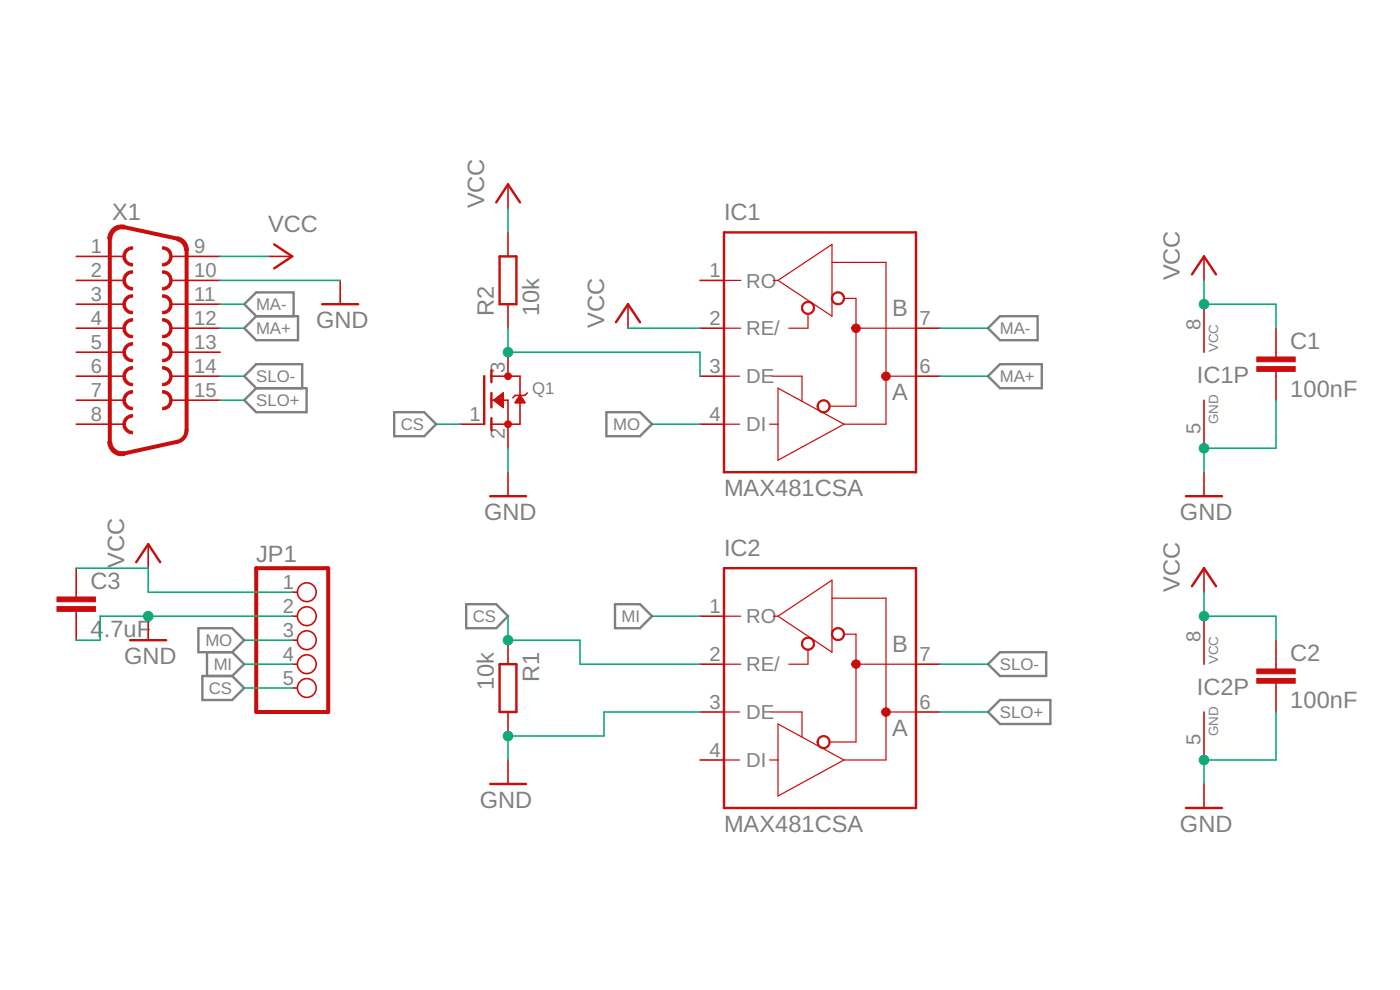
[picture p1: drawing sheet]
<svg xmlns="http://www.w3.org/2000/svg" width="148mm" height="105mm" viewBox="0 0 148 105" stroke-linecap="round" stroke-linejoin="round" font-family="sans-serif">
<g fill="none" stroke="#808080" stroke-width=".25">
<path d="M27.1 33.5h4.4v2.5h-4.4l-1.3-1.3zM27.1 33.5l-1.3-1.3 1.3-1.3h4v2.6M104.6 34.7l1.2-1.2h4v2.5h-4zM104.6 39.8l1.2-1.3h4.5v2.6h-4.5zM25.8 42.4l1.3-1.3h5.3v2.5h-5.3zM27.1 41.1l-1.3-1.3 1.3-1.3h4.9v2.6M41.7 43.6h3.2l1.3 1.3-1.3 1.3h-3.2zM64.2 43.6h3.5l1.3 1.3-1.3 1.3h-3.5zM21 66.5h3.6l1.2 1.3-1.2 1.2h-3.6zM21.4 71.5h3.2l1.2 1.3-1.2 1.3h-3.2zM21.9 69v2.5M24.6 69l1.2 1.3-1.2 1.2"/>
<path d="M49.3 63.9h3.2l1.3 1.3-1.3 1.3h-3.2zM65.1 63.9h2.6l1.3 1.3-1.3 1.3h-2.6zM104.6 70.3l1.2-1.3h4.9v2.5h-4.9zM104.6 75.4l1.2-1.3h5.4v2.5h-5.4z"/>
</g>
<g fill="#c90d0c" stroke="#c90d0c" stroke-width=".11">
<path d="M13.4 26.4l.6-.3v.3a.76 .76 0 0 0-.7 .7 .76 .76 0 0 0 .7 .8v.3a1.02 1.02 0 0 1-.9-.7 1.02 1.02 0 0 1 .3-1.1z" fill-rule="evenodd"/>
<path d="M17.2 26.1a1.02 1.02 0 0 1 1 1 1.02 1.02 0 0 1-1 1.1v-.3a.76 .76 0 0 0 .8-.8 .76 .76 0 0 0-.8-.7z" fill-rule="evenodd"/>
<path d="M13.4 28.9l.2-.2h.4v.2a.76 .76 0 0 0-.7 .8 .76 .76 0 0 0 .7 .7v.3a1.02 1.02 0 0 1-.9-.7 1.02 1.02 0 0 1 .3-1.1z" fill-rule="evenodd"/>
<path d="M17.2 28.7a1.02 1.02 0 0 1 1 1 1.02 1.02 0 0 1-1 1v-.3a.76 .76 0 0 0 .8-.7 .76 .76 0 0 0-.8-.8z" fill-rule="evenodd"/>
<path d="M13.4 31.4l.2-.1 .4-.1v.3a.75 .75 0 0 0-.7 .7 .75 .75 0 0 0 .7 .8v.2a1.01 1.01 0 0 1-.9-.6 1.01 1.01 0 0 1 .3-1.2z" fill-rule="evenodd"/>
<path d="M17.2 31.2a1.01 1.01 0 0 1 1 1 1.01 1.01 0 0 1-1 1v-.2a.75 .75 0 0 0 .8-.8 .75 .75 0 0 0-.8-.7z" fill-rule="evenodd"/>
<path d="M13.4 34l.5-.3h.1v.3a.76 .76 0 0 0-.7 .7 .76 .76 0 0 0 .7 .8v.3a1.01 1.01 0 0 1-.9-.7 1.01 1.01 0 0 1 .3-1.1z" fill-rule="evenodd"/>
<path d="M17.2 33.7a1.02 1.02 0 0 1 1 1 1.02 1.02 0 0 1-1 1.1v-.3a.76 .76 0 0 0 .8-.8 .76 .76 0 0 0-.8-.7z" fill-rule="evenodd"/>
<path d="M13.4 36.5l.5-.2h.1v.2a.76 .76 0 0 0-.7 .8 .76 .76 0 0 0 .7 .7v.3a1.01 1.01 0 0 1-.9-.7 1.01 1.01 0 0 1 .3-1.1z" fill-rule="evenodd"/>
<path d="M17.2 36.3a1.02 1.02 0 0 1 1 1 1.02 1.02 0 0 1-1 1v-.3a.76 .76 0 0 0 .8-.7 .76 .76 0 0 0-.8-.8z" fill-rule="evenodd"/>
<path d="M13.4 39.1l.5-.3h.1v.3a.76 .76 0 0 0-.7 .7 .76 .76 0 0 0 .7 .8v.2a1.01 1.01 0 0 1-.9-.6 1.01 1.01 0 0 1 .3-1.1z" fill-rule="evenodd"/>
<path d="M17.2 38.8a1.02 1.02 0 0 1 1 1 1.02 1.02 0 0 1-1 1v-.2a.76 .76 0 0 0 .8-.8 .76 .76 0 0 0-.8-.7z" fill-rule="evenodd"/>
<path d="M13.4 41.6l.5-.3h.1v.3a.76 .76 0 0 0-.7 .8 .76 .76 0 0 0 .7 .7v.3a1.01 1.01 0 0 1-.9-.7 1.01 1.01 0 0 1 .3-1.1z" fill-rule="evenodd"/>
<path d="M17.2 41.3a1.02 1.02 0 0 1 1 1.1 1.02 1.02 0 0 1-1 1v-.3a.76 .76 0 0 0 .8-.7 .76 .76 0 0 0-.8-.8z" fill-rule="evenodd"/>
<path d="M13.4 44.1l.5-.2h.1v.2a.76 .76 0 0 0-.7 .8 .76 .76 0 0 0 .7 .8v.2a1.01 1.01 0 0 1-.9-.6 1.01 1.01 0 0 1 .3-1.2z" fill-rule="evenodd"/>
<path d="M11.8 24.2a1.42 1.42 0 0 1 1.4-.4l-.1 .4a1.06 1.06 0 0 0-1.3 1.1h-.4a1.51 1.51 0 0 1 .4-1.1z" fill-rule="evenodd"/>
<path d="M18.8 25.1a1.42 1.42 0 0 1 1.1 1.4h-.4a1.05 1.05 0 0 0-.8-1z" fill-rule="evenodd"/>
<path d="M11.4 46.8h.4a1.08 1.08 0 0 0 1.3 1l.1 .4a1.46 1.46 0 0 1-1.8-1.4z" fill-rule="evenodd"/>
<path d="M85 32.1a.7 .7 0 0 1 1.1 .1 .7 .7 0 0 1-.4 1.1 .7 .7 0 0 1-.9-.7h.1a.57 .57 0 0 1 .8-.6 .57 .57 0 0 1 .2 1 .57 .57 0 0 1-.9-.2l-.1-.2h-.1z" fill-rule="evenodd"/>
<path d="M88.2 31.1a.7 .7 0 0 1 1.1 .1 .7 .7 0 0 1-.4 1 .7 .7 0 0 1-.9-.6h.1a.57 .57 0 0 1 .8-.6 .57 .57 0 0 1 .2 .9 .57 .57 0 0 1-.9-.1l-.1-.2h-.1z" fill-rule="evenodd"/>
<path d="M86.6 42.5a.7 .7 0 0 1 1.2 .1 .7 .7 0 0 1-.4 1.1 .7 .7 0 0 1-.9-.7h.1a.56 .56 0 0 1 .8-.6 .56 .56 0 0 1 .2 1 .56 .56 0 0 1-1-.2v-.2h-.1z" fill-rule="evenodd"/>
<path d="M90.4 34.4a.46 .46 0 0 1 .6 .2 .46 .46 0 0 1-.3 .6 .46 .46 0 0 1-.6-.5h.5v.1l-.5-.1z" fill-rule="evenodd"/>
<path d="M93.5 39.4a.46 .46 0 0 1 .7 .3 .46 .46 0 0 1-.4 .6 .46 .46 0 0 1-.5-.5h.5v.1l-.5-.1z" fill-rule="evenodd"/>
<path d="M85 67.7a.7 .7 0 0 1 1.1 0 .7 .7 0 0 1-.4 1.1 .7 .7 0 0 1-.9-.7h.1a.57 .57 0 0 1 .8-.5 .57 .57 0 0 1 .2 .9 .57 .57 0 0 1-.9-.2l-.1-.2h-.1z" fill-rule="evenodd"/>
<path d="M88.2 66.7a.7 .7 0 0 1 1.1 0 .7 .7 0 0 1-.4 1.1 .7 .7 0 0 1-.9-.7h.1a.57 .57 0 0 1 .8-.5 .57 .57 0 0 1 .2 .9 .57 .57 0 0 1-.9-.2l-.1-.2h-.1z" fill-rule="evenodd"/>
<path d="M86.6 78.1a.7 .7 0 0 1 1.2 .1 .7 .7 0 0 1-.4 1 .7 .7 0 0 1-.9-.7h.1a.57 .57 0 0 1 .8-.5 .57 .57 0 0 1 .2 .9 .57 .57 0 0 1-1-.2v-.2h-.1z" fill-rule="evenodd"/>
<path d="M90.2 70.1a.47 .47 0 0 1 .8-.1 .47 .47 0 0 1-.2 .7 .47 .47 0 0 1-.7-.4l.5-.1v.1h-.5z" fill-rule="evenodd"/>
<path d="M93.4 75.1a.47 .47 0 0 1 .7 0 .47 .47 0 0 1-.2 .7 .47 .47 0 0 1-.6-.4l.5-.1v.1h-.5z" fill-rule="evenodd"/>
<circle cx="53.8" cy="44.9" r=".36"/>
<circle cx="53.8" cy="39.8" r=".36"/>
</g>
<path d="M11.6 25.3v21.5M13.2 24l5.6 1.3M19.7 26.5v19a1.26 1.26 0 0 1-.9 1.3l-5.6 1.2M27.1 60.1h7.6v15.3h-7.6z" fill="none" stroke="#c90d0c" stroke-width=".42"/>
<g fill="none" stroke="#c90d0c" stroke-width=".17">
<path d="M53.8 19.5v2.6M8.1 27.1h5M8.1 29.7h5M8.1 32.2h5M8.1 34.7h5M8.1 37.3h5M8.1 39.8h5M18.2 27.1h5.1M18.2 29.7h5.1M18.2 32.2h5.1M18.2 34.7h5.1M18.2 37.3h5.1"/>
<path d="M18.2 39.8h5.1M28.4 27.1h2.5M36 29.7v2.5M52 39.8h3v5.1h-3M53.8 24.6v2.5M53.8 32.2v2.5M53.8 37.3v2.5M66.5 32.2v2.5M74.1 29.7h2.5M74.1 34.7h2.5M74.1 39.8h2.5M96.9 34.7h2.6"/>
<path d="M96.9 39.8h2.6M127.4 27.1v2.6M127.4 32.2v5.1M135 34.7v3.1M135 39.3v3.1M8.1 42.4h5M8.1 44.9h5M15.7 57.6v2.5M18.2 42.4h5.1M48.7 44.9h2.5M52 42.4h1.8v5M52.3 42.4l1-.8v1.5z"/>
<path d="M52.4 42.5h.9M52.4 42.2h.9M52.6 42.6h.7M52.6 42.1h.7M52.7 42h.6M52.7 42.7h.6M52.9 41.9h.4M52.9 42.8h.4M53 41.8h.3M53.1 43h.2M53.2 43.1h.1M53.2 41.6h.1"/>
<path d="M53.8 50v2.5M54.6 42.5h.9M54.7 42.4h.7M54.8 42.2h.5M54.9 42.1h.3M54.9 42h.2M55 41.8l.5 .8h-1zM55 41.9h.1M55.8 41.6l-.3 .2h-1l-.2 .3M74.1 44.9h2.5M127.4 42.4v5M127.4 50v2.5"/>
<path d="M8.1 60.1v3.1M8.1 64.7v3.1M15.7 65.2v2.6M30.9 62.7h.6M30.9 65.2h.6M30.9 67.8h.6M30.9 70.3h.6M30.9 72.8h.6M53.8 67.8v2.5M53.8 75.4v2.5M74.1 65.2h2.5M74.1 70.3h2.5"/>
<path d="M74.1 75.4h2.5M96.9 70.3h2.6M96.9 75.4h2.6M127.4 60.1v2.6M127.4 65.2v5.1M127.4 75.4v5M135 67.8v3M135 72.3v3.1M53.8 80.4v2.6M74.1 80.4h2.5M127.4 83v2.5"/>
<circle cx="32.5" cy="72.8" r=".99"/>
<circle cx="32.5" cy="70.3" r=".99"/>
<circle cx="32.5" cy="62.7" r=".99"/>
<circle cx="32.5" cy="65.2" r=".99"/>
<circle cx="32.5" cy="67.8" r=".99"/>
</g>
<g fill="none" stroke="#c90d0c" stroke-width=".25">
<path d="M29 25.9l1.9 1.2-1.9 1.3M34.1 32.2h3.8M51.2 39.8v5.1M52 39.2v1.2M52.5 21.4l1.3-1.9 1.2 1.9M52.9 27.1h1.8v5.1h-1.8zM65.2 34.1l1.3-1.9 1.2 1.9M76.6 24.6h20.3v25.4h-20.3zM126.2 29l1.2-1.9 1.3 1.9M14.4 59.5l1.3-1.9 1.3 1.9M51.9 52.5h3.8M52 41.6v1.5"/>
<path d="M52 44.3v1.2M125.5 52.5h3.8M13.8 67.8h3.8M52.9 70.3h1.8v5.1h-1.8zM76.6 60.1h20.3v25.4h-20.3zM126.2 62l1.2-1.9 1.3 1.9M51.9 83h3.8M125.5 85.5h3.8"/>
</g>
<g fill="#c90d0c" stroke="#c90d0c" stroke-width=".11">
<path d="M133 38.8h4.1v.5h-4.1z"/>
<path d="M133 37.8h4.1v.5h-4.1z"/>
<path d="M133 71.8h4.1v.5h-4.1z"/>
<path d="M133 70.8h4.1v.5h-4.1z"/>
<path d="M6 64.2h4.1v.5h-4.1z"/>
<path d="M6 63.2h4.1v.5h-4.1z"/>
</g>
<g fill="none" stroke="#c90d0c" stroke-width=".13">
<path d="M76.6 34.7h1.8M76.6 39.8h1.7M76.6 29.7h1.8M81.7 39.8h3.2v2.7M81.8 29.7h.5M82.3 29.7l5.8-3.8v7.6zM85.5 33.2v1.5h-2M88.1 27.8h5.7v17.1h-4.5M89.3 31.6h1.3v11.4h-2.8M90.6 34.7h6.3M93.8 39.8h3.1M76.6 44.9h1.7"/>
<path d="M81.4 44.9h.9M82.3 41.1l7 3.8-7 3.8zM76.6 70.3h1.8M76.6 75.4h1.7M76.6 65.2h1.8M81.7 75.4h3.2v2.6M81.8 65.2h.5M82.3 65.2l5.8-3.8v7.6zM82.3 76.6l7 3.8-7 3.8zM85.5 68.8v1.5h-2M88.1 63.3h5.7v17.1h-4.5M89.3 67.1h1.3v11.4h-2.8"/>
<path d="M90.6 70.3h6.3M93.8 75.4h3.1M76.6 80.4h1.7M81.4 80.4h.9"/>
</g>
<g fill="none" stroke="#0dab76" stroke-width=".17">
<path d="M23.3 29.7h12.7M23.3 32.2h2.5M23.3 27.1h5.1M23.3 34.7h2.5M23.3 39.8h2.5M53.8 22.1v2.5M53.8 34.7v2.6h20.3v2.5M66.5 34.7h7.6M99.5 34.7h5.1M99.5 39.8h5.1M127.4 29.7v2.5h7.6v2.5M23.3 42.4h2.5"/>
<path d="M46.2 44.9h2.5M53.8 47.4v2.6M69 44.9h5.1M135 42.4v5h-7.6v2.6M8.1 60.1h7.6v2.6h15.2M25.8 67.8h5.1M25.8 70.3h5.1M25.8 72.8h5.1M30.9 65.2h-20.3v2.6h-2.5M53.8 65.2v2.6h7.6v2.5h12.7M69 65.2h5.1M74.1 75.4h-10.2v2.5h-10.1v2.5"/>
<path d="M99.5 75.4h5.1M99.5 70.3h5.1M127.4 62.7v2.5h7.6v2.6M135 75.4v5h-7.6v2.6"/>
</g>
<g fill="#0dab76" stroke="#0dab76" stroke-width=".11">
<circle cx="127.4" cy="47.4" r=".51"/>
<circle cx="127.4" cy="80.4" r=".51"/>
<circle cx="15.7" cy="65.2" r=".51"/>
<circle cx="53.8" cy="77.9" r=".51"/>
<circle cx="127.4" cy="32.2" r=".51"/>
<circle cx="127.4" cy="65.2" r=".51"/>
<circle cx="53.8" cy="67.8" r=".51"/>
<circle cx="53.8" cy="37.3" r=".51"/>
</g>
<g font-size="2.5" fill="#808080">
<text x="11.9" y="23.3">X1</text>
<text x="51.2" y="22.1" transform="rotate(-90 51.2 22.1)">VCC</text>
<text x="76.6" y="23.3">IC1</text>
<text x="28.4" y="24.6">VCC</text>
<text x="124.9" y="29.7" transform="rotate(-90 124.9 29.7)">VCC</text>
<text x="33.5" y="34.7">GND</text>
<text x="52.3" y="33.5" transform="rotate(-90 52.3 33.5)">R2</text>
<text x="57.1" y="33.5" transform="rotate(-90 57.1 33.5)">10k</text>
<text x="63.9" y="34.7" transform="rotate(-90 63.9 34.7)">VCC</text>
<text x="94.4" y="33.5">B</text>
<text x="126.7" y="40.6">IC1P</text>
<text x="136.6" y="42">100nF</text>
<text x="136.6" y="36.9">C1</text>
<text x="94.4" y="42.4">A</text>
<text x="76.6" y="52.5">MAX481CSA</text>
<text x="27.1" y="59.5">JP1</text>
<text x="51.2" y="55.1">GND</text>
<text x="76.6" y="58.9">IC2</text>
<text x="124.9" y="55.1">GND</text>
<text x="9.6" y="62.3">C3</text>
<text x="13.1" y="60.1" transform="rotate(-90 13.1 60.1)">VCC</text>
<text x="124.9" y="62.7" transform="rotate(-90 124.9 62.7)">VCC</text>
<text x="9.6" y="67.4">4</text>
<text x="11" y="67.4">.7uF</text>
<text x="13.1" y="70.3">GND</text>
<text x="94.4" y="69">B</text>
<text x="136.6" y="69.9">C2</text>
<text x="52.3" y="73.1" transform="rotate(-90 52.3 73.1)">10k</text>
<text x="57" y="72.2" transform="rotate(-90 57 72.2)">R1</text>
<text x="94.4" y="77.9">A</text>
<text x="126.7" y="73.6">IC2P</text>
<text x="136.6" y="75">100nF</text>
<text x="50.8" y="85.5">GND</text>
<text x="76.6" y="88.1">MAX481CSA</text>
<text x="124.9" y="88.1">GND</text>
</g>
<g font-size="2.1" fill="#808080">
<text x="9.6" y="26.8">1</text>
<text x="9.6" y="29.3">2</text>
<text x="20.6" y="26.8">9</text>
<text x="20.6" y="29.3">10</text>
<text x="75.1" y="29.3">1</text>
<text x="9.6" y="31.8">3</text>
<text x="9.6" y="34.4">4</text>
<text x="20.6" y="31.8">11</text>
<text x="20.6" y="34.4">12</text>
<text x="75.1" y="34.4">2</text>
<text x="79" y="30.4">RO</text>
<text x="79" y="35.5">RE/</text>
<text x="97.3" y="34.4">7</text>
<text x="127.1" y="34.9" transform="rotate(-90 127.1 34.9)">8</text>
<text x="9.6" y="36.9">5</text>
<text x="9.6" y="39.5">6</text>
<text x="20.6" y="36.9">13</text>
<text x="20.6" y="39.5">14</text>
<text x="53.4" y="39.5" transform="rotate(-90 53.4 39.5)">3</text>
<text x="75.1" y="39.5">3</text>
<text x="79" y="40.6">DE</text>
<text x="97.3" y="39.5">6</text>
<text x="9.6" y="42">7</text>
<text x="9.6" y="44.5">8</text>
<text x="20.6" y="42">15</text>
<text x="49.7" y="44.5">1</text>
<text x="53.4" y="46.4" transform="rotate(-90 53.4 46.4)">2</text>
<text x="75.1" y="44.5">4</text>
<text x="79" y="45.7">DI</text>
<text x="127.1" y="45.9" transform="rotate(-90 127.1 45.9)">5</text>
<text x="29.9" y="62.3">1</text>
<text x="29.9" y="64.9">2</text>
<text x="75.1" y="64.9">1</text>
<text x="79" y="66">RO</text>
<text x="29.9" y="67.4">3</text>
<text x="29.9" y="69.9">4</text>
<text x="75.1" y="69.9">2</text>
<text x="79" y="71">RE/</text>
<text x="97.3" y="69.9">7</text>
<text x="127.1" y="67.9" transform="rotate(-90 127.1 67.9)">8</text>
<text x="29.9" y="72.5">5</text>
<text x="75.1" y="75">3</text>
<text x="79" y="76.1">DE</text>
<text x="97.3" y="75">6</text>
<text x="75.1" y="80.1">4</text>
<text x="79" y="81.2">DI</text>
<text x="127.1" y="78.9" transform="rotate(-90 127.1 78.9)">5</text>
</g>
<g font-size="1.8" fill="#808080">
<text x="27.1" y="32.8">MA-</text>
<text x="27.1" y="35.4">MA+</text>
<text x="105.8" y="35.4">MA-</text>
<text x="27.1" y="40.5">SLO-</text>
<text x="56.3" y="41.7">Q1</text>
<text x="105.8" y="40.5">MA+</text>
<text x="27.1" y="43">SLO+</text>
<text x="42.4" y="45.5">CS</text>
<text x="64.9" y="45.5">MO</text>
<text x="50" y="65.8">CS</text>
<text x="65.8" y="65.8">MI</text>
<text x="21.7" y="68.4">MO</text>
<text x="22.6" y="70.9">MI</text>
<text x="105.8" y="70.9">SLO-</text>
<text x="22.1" y="73.5">CS</text>
<text x="105.8" y="76">SLO+</text>
</g>
<g font-size="1.4" fill="#808080">
<text x="128.9" y="37.3" transform="rotate(-90 128.9 37.3)">VCC</text>
<text x="128.9" y="44.9" transform="rotate(-90 128.9 44.9)">GND</text>
<text x="128.9" y="70.3" transform="rotate(-90 128.9 70.3)">VCC</text>
<text x="128.9" y="77.9" transform="rotate(-90 128.9 77.9)">GND</text>
</g>
</svg>
